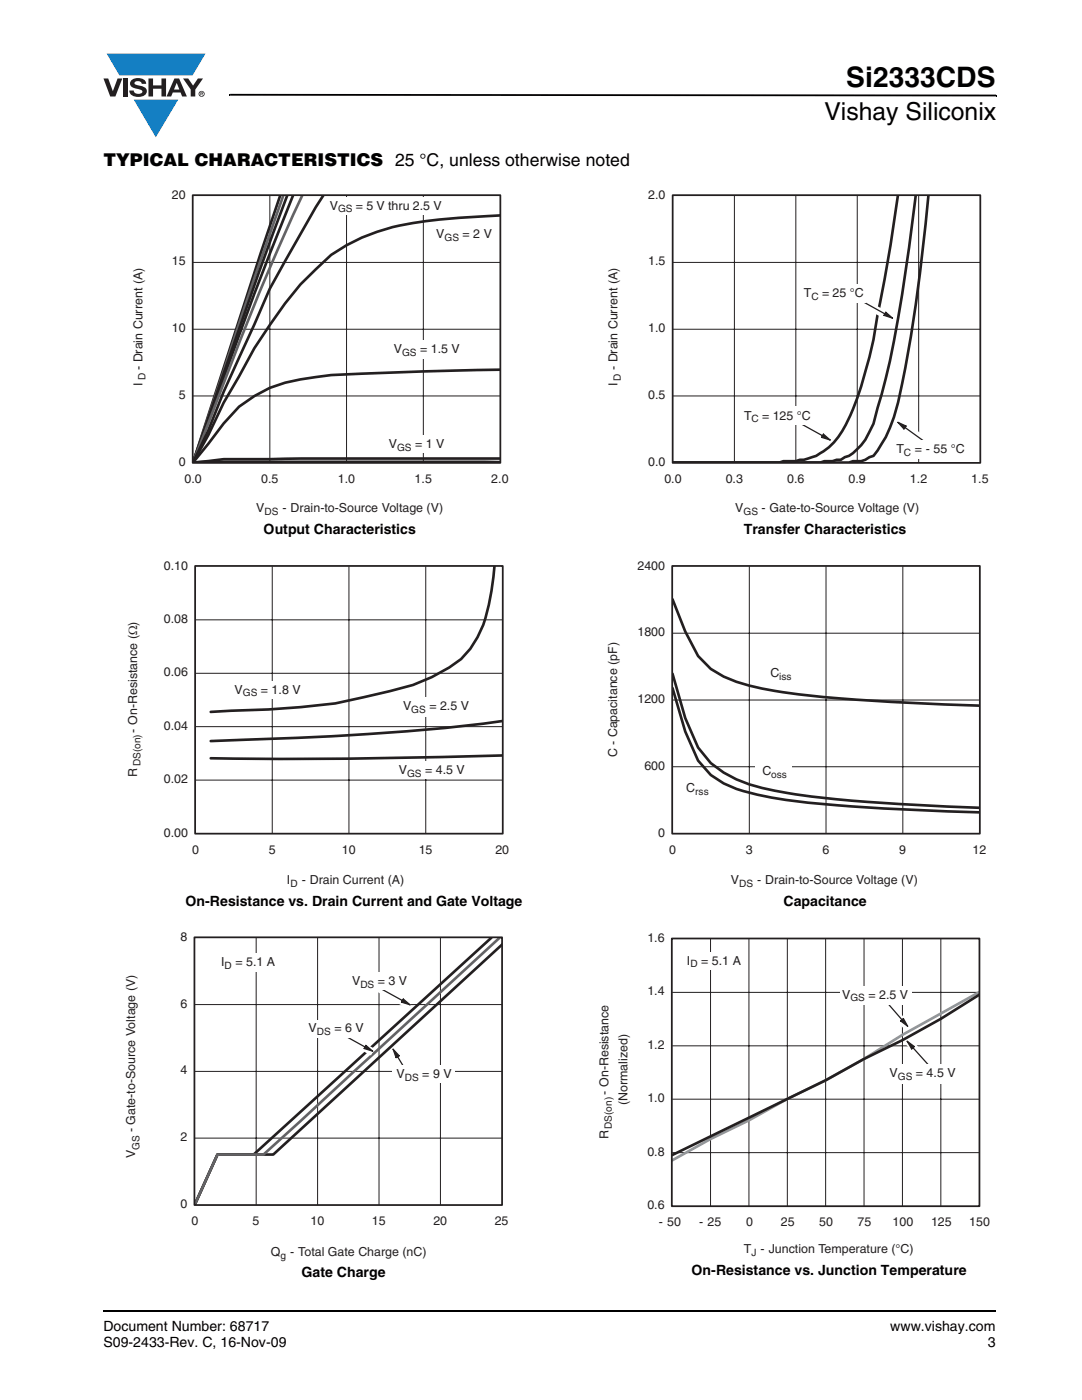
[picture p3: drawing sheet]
<svg xmlns="http://www.w3.org/2000/svg" width="216mm" height="279mm" viewBox="0 0 216 279" stroke-linecap="round" stroke-linejoin="round" font-family="sans-serif">
<path d="M20.5 261.5h.1v.4h-.1z" fill="#000"/>
<path d="M20.6 261.7h178.2" fill="none" stroke="#000" stroke-width=".36"/>
<path d="M20.6 10.7h20.4v16.7h-20.4z" fill="#fff"/>
<g fill="#147fc3">
<path d="M21.3 10.7h19.7l-2.6 4.4h-3.8h-10.8z"/>
<path d="M26.7 19.9h8.9l-4.5 7.5z"/>
</g>
<g fill="#231f20">
<path d="M20.6 15.7h1l.9 2.5 1-2.5h.9l-1.4 3.6h-1z"/>
<path d="M24.6 15.7h.9v3.6h-.9z"/>
<path d="M26.3 16a2.1 2.1 0 0 1 2.8 .3l.1 .4h-.9a.79 .79 0 0 0-.7-.5 .79 .79 0 0 0-.8 .4l.3 .3 1 .2a1.08 1.08 0 0 1 1.2 1.1 1.08 1.08 0 0 1-1.1 1.1 1.73 1.73 0 0 1-2.4-1.2h.9a.96 .96 0 0 0 .8 .6 .96 .96 0 0 0 .9-.4 1.31 1.31 0 0 0-1.2-.6 1.03 1.03 0 0 1-1.1-.6 1.03 1.03 0 0 1 .2-1.1z"/>
<path d="M29.6 15.7h.9v1.3h1.7v-1.3h.9v3.6h-.9v-1.6h-1.7v1.6h-.9z"/>
<path d="M36.5 15.7h1.1l.9 1.4 1-1.4h1l-1.5 2.2v1.4h-.9v-1.4z"/>
<path d="M35.3 16.5l.5 1.4h-1.1zM34.8 15.7l-1.6 3.6h1l.3-.8h1.5l.3 .8h1l-1.6-3.6z"/>
<path d="M39.8 18.7a.46 .46 0 0 1 .9 0 .46 .46 0 0 1-.9 0zM39.6 18.7a.6 .6 0 0 0 1.2 0 .6 .6 0 0 0-1.2 0z"/>
<path d="M40.1 18.5h.2v.2h-.2zM40 18.4v.7h.1v-.3l.4 .3-.2-.3 .2-.2-.1-.2z"/>
</g>
<path d="M45.7 18.7h.2v.4h-.2zM45.9 18.7l152.9 .2v.3l-152.9-.1zM198.8 18.9h.1v.3h-.1z" fill="#000"/>
<path d="M26.3 37.5h75.2v65.6h-75.2z" fill="#fff"/>
<path d="M53.8 39v53.4M69.1 39v53.4M84.5 39v53.4M38.5 52.4h61.3M38.5 79h61.3M38.5 65.7h61.3" fill="none" stroke="#231f20" stroke-width=".2"/>
<path d="M55.9 39l-5.7 17.1-11.7 36.2M57.3 39a1804.7 1804.7 0 0 0-18.8 53.3M58.5 39l-4.2 10.4a927.7 927.7 0 0 0-12.7 34.5l-3.1 8.4M64.5 39l-1.5 2.3-9.2 16.3-3 7.2-6.2 13.4-3 7.7-3.1 6.4M99.8 43l-4.7 .3a100 100 0 0 0-16.8 2 36.7 36.7 0 0 0-12.2 5.6l-6.2 5.9a103 103 0 0 0-12.2 18.3l-3.1 5.3-3 6.4-3.1 5.5M99.8 73.8l-25.6 .7a84.2 84.2 0 0 0-17.3 1.9 23.5 23.5 0 0 0-12.3 8.1l-6.1 7.8M99.8 91.5l-55.2 .1-6.1 .7M99.8 92.2h-58.2l-3.1 .1" fill="none" stroke="#231f20" stroke-width=".53"/>
<path d="M56.5 39a2367.9 2367.9 0 0 0-18 53.3l3-7.8a597 597 0 0 1 18.8-45.5" fill="none" stroke="#636366" stroke-width=".53"/>
<path d="M38.5 39h61.3v53.4h-61.3z" fill="none" stroke="#231f20" stroke-width=".35"/>
<g fill="#fff">
<path d="M66.1 39.3h20.8v3.5h-20.8z"/>
<path d="M77 86.9h12.6v3.5h-12.6z"/>
<path d="M77.8 68h14.8v3.6h-14.8z"/>
<path d="M25.2 111.5h76.4v66h-76.4z"/>
</g>
<path d="M54.3 113v53.4M69.6 113v53.4M85 113v53.4M39 134.4h61.3M39 123.7h61.3M39 155.7h61.3M39 145h61.3" fill="none" stroke="#231f20" stroke-width=".2"/>
<path d="M98.7 113a54.3 54.3 0 0 1-2.3 11.7 15.9 15.9 0 0 1-6.7 8.5l-3.5 1.9-3.8 1.6-4.6 1.2-10.9 2.5-6.9 .7-6.4 .5-11.6 .5M100.3 143.9a516.6 516.6 0 0 1-53.1 3.8l-5.2 .2M100.3 150.8a1308.2 1308.2 0 0 1-58.3 .5" fill="none" stroke="#231f20" stroke-width=".53"/>
<path d="M38.9 112.9h61.4v53.5h-61.4z" fill="none" stroke="#231f20" stroke-width=".35"/>
<g fill="#fff">
<path d="M46.3 135.9h13.6v3.6h-13.6z"/>
<path d="M79.1 152h13.6v3.4h-13.6z"/>
<path d="M80 139.2h13.6v3.8h-13.6z"/>
<path d="M24.8 185.7h76.7v66h-76.7z"/>
</g>
<path d="M51.1 187.1v53.4M63.4 187.1v53.4M75.6 187.1v53.4M87.9 187.1v53.4M38.9 213.8h61.3M38.9 200.5h61.3M38.9 227.1h61.3" fill="none" stroke="#231f20" stroke-width=".2"/>
<path d="M98.1 187.1l-47.5 43.3h-7.2l-4.5 10 4.5-10h11.1l45.7-41.9" fill="none" stroke="#231f20" stroke-width=".53"/>
<path d="M99.7 187.1l-47.1 43.3h-9.2l-4.5 10" fill="none" stroke="#636366" stroke-width=".53"/>
<path d="M38.8 187.1h61.4v53.4h-61.4z" fill="none" stroke="#231f20" stroke-width=".35"/>
<path d="M68.3 205.7l6.5 3.6-.8 1.3-6.4-3.5z" fill-rule="evenodd" fill="#fff"/>
<path d="M73 208.6l1.4 1.2-1.7-.6z" fill="#231f20"/>
<path d="M68.3 206.4l4.6 2.6M73 208.6l1.4 1.2-1.7-.6z" fill="none" stroke="#231f20" stroke-width=".25"/>
<path d="M60.1 203.5h12.4v3.6h-12.4z" fill="#fff"/>
<path d="M77.9 209.6l1.3-.8 3.8 6.4-1.3 .7z" fill-rule="evenodd" fill="#fff"/>
<path d="M78.4 209.4l1.2 1.3-.6 .4z" fill="#231f20"/>
<path d="M78.4 209.4l1.2 1.3-.6 .4zM79.3 210.8l2.7 4.5" fill="none" stroke="#231f20" stroke-width=".25"/>
<g fill="#fff">
<path d="M43.6 190.3h12.5v3.6h-12.5z"/>
<path d="M78.3 212.6h12.5v3.6h-12.5z"/>
</g>
<path d="M75.8 196.5l6.4 3.6-.7 1.3-6.5-3.6z" fill-rule="evenodd" fill="#fff"/>
<path d="M80.5 199.4l1.3 1.1-1.7-.5z" fill="#231f20"/>
<path d="M75.8 197.2l4.6 2.5M80.5 199.4l1.3 1.1-1.7-.5z" fill="none" stroke="#231f20" stroke-width=".25"/>
<g fill="#fff">
<path d="M69.3 194.1h13v3.4h-13z"/>
<path d="M121.1 37.5h76.2v65.6h-76.2z"/>
</g>
<path d="M146.5 39v53.4M158.8 39v53.4M171.1 39v53.4M183.3 39v53.4M134.3 52.4h61.3M134.3 79h61.3M134.3 65.7h61.3" fill="none" stroke="#231f20" stroke-width=".2"/>
<path d="M179.2 39l-1.9 12.1-2.2 11.6a74.1 74.1 0 0 1-6.1 21.7 13.9 13.9 0 0 1-6.1 6.6l-2.5 .8h-.8l-.8 .2h-2.5l-.8 .3h-21.2M182.7 39a360 360 0 0 1-6 36.5l-1.6 5.9a18.1 18.1 0 0 1-3.3 7.4 6.6 6.6 0 0 1-3.2 2.4l-.8 .6h-.9l-.8 .2h-1.6l-.8 .3h-29.4M185.3 39a345.3 345.3 0 0 1-6.1 41.3 24.8 24.8 0 0 1-4.9 10.7l-2.5 1h-1.6l-.8 .3h-35.1" fill="none" stroke="#231f20" stroke-width=".53"/>
<path d="M134.2 39h61.4v53.4h-61.4z" fill="none" stroke="#231f20" stroke-width=".35"/>
<path d="M172 59.4l6.5 3.6-.8 1.3-6.4-3.5z" fill-rule="evenodd" fill="#fff"/>
<path d="M176.7 62.3l1.4 1.2-1.7-.6z" fill="#231f20"/>
<path d="M172 60.1l4.6 2.6M176.7 62.3l1.4 1.2-1.7-.6z" fill="none" stroke="#231f20" stroke-width=".25"/>
<path d="M161.5 56.7h11.3v3.7h-11.3z" fill="#fff"/>
<path d="M164.3 86.6l1.3 1.2-1.7-.5z" fill="#231f20"/>
<path d="M159.6 84.4l4.6 2.6M164.3 86.6l1.3 1.2-1.7-.5z" fill="none" stroke="#231f20" stroke-width=".25"/>
<path d="M147.7 81.2h14.5v3.6h-14.5z" fill="#fff"/>
<path d="M179.6 83.5l6 4.3-.9 1.3-6-4.4z" fill-rule="evenodd" fill="#fff"/>
<path d="M179.2 84.3l1.6 .7-.4 .6z" fill="#231f20"/>
<path d="M179.2 84.3l1.6 .7-.4 .6zM180.5 85.3l4.3 3.1" fill="none" stroke="#231f20" stroke-width=".25"/>
<g fill="#fff">
<path d="M178.9 87.9h14.5v3.7h-14.5z"/>
<path d="M121 111.5h75.8v66h-75.8z"/>
</g>
<path d="M149.5 113v53.4M164.8 113v53.4M180.1 113v53.4M134.2 139.7h61.3M134.2 126.4h61.3M134.2 153h61.3" fill="none" stroke="#231f20" stroke-width=".2"/>
<path d="M134.2 119.6l2.5 6.4 2.6 4.9 2.5 2.6a26.7 26.7 0 0 0 10.3 3.9 241.9 241.9 0 0 0 32.8 3l10.6 .4M134.2 137.3l2.5 8.7 2.6 5.8a15.6 15.6 0 0 0 9.1 6.1 115.5 115.5 0 0 0 23.1 3.1l11.2 .7 12.8 .4M134.2 134.5l2.5 8.8 2.6 5.9 2.5 3.1a25.3 25.3 0 0 0 12.8 5.5 253.3 253.3 0 0 0 34.5 3.2l6.4 .2" fill="none" stroke="#231f20" stroke-width=".53"/>
<path d="M134.1 112.9h61.4v53.5h-61.4z" fill="none" stroke="#231f20" stroke-width=".35"/>
<g fill="#fff">
<path d="M150.7 152.2h7.3v2.9h-7.3z"/>
<path d="M119.3 185.9h78.2v65.2h-78.2z"/>
</g>
<path d="M134.1 198.1h61.3M141.8 187.4v53.3M149.4 187.4v53.3M157.1 187.4v53.3M164.7 187.4v53.3M172.4 187.4v53.3M180.1 187.4v53.3M187.7 187.4v53.3M134.1 219.4h61.3M134.1 208.7h61.3M134.1 230h61.3" fill="none" stroke="#231f20" stroke-width=".2"/>
<path d="M195.4 198l-15.4 8.5-7.6 4.8-7.7 4.3-7.6 3.7-7.7 4.3-7.6 3.7-7.7 4.3" fill="none" stroke="#929497" stroke-width=".53"/>
<path d="M195.4 198.5l-7.7 4.8-7.7 4.3-7.6 3.7-7.7 4.3-30.6 14.9" fill="none" stroke="#231f20" stroke-width=".53"/>
<path d="M134.1 187.3h61.3v53.4h-61.3z" fill="none" stroke="#231f20" stroke-width=".35"/>
<path d="M180.5 208.1l1.1-1 4.9 5.5-1.1 1z" fill-rule="evenodd" fill="#fff"/>
<path d="M181 207.8l1.4 1.1-.5 .4z" fill="#231f20"/>
<path d="M181 207.8l1.4 1.1-.5 .4zM182.1 209l3.5 4" fill="none" stroke="#231f20" stroke-width=".25"/>
<path d="M175.7 199.9l1.1-1 4.9 5.6-1.2 1z" fill-rule="evenodd" fill="#fff"/>
<path d="M179.7 203.7l.6-.4 .8 1.5z" fill="#231f20"/>
<path d="M176.6 199.6l3.4 4M179.7 203.7l.6-.4 .8 1.5z" fill="none" stroke="#231f20" stroke-width=".25"/>
<g fill="#fff">
<path d="M176.5 212.4h15.3v4h-15.3z"/>
<path d="M167.6 196.8h14.3v3.6h-14.3z"/>
<path d="M136.4 190h11.9v3.6h-11.9z"/>
</g>
<text font-size="5.6" x="168.9" y="17.4">Si2333CDS</text>
<text font-size="4.9" x="164.5" y="24">Vishay Siliconix</text>
<text font-size="3.5" x="20.6" y="33">TYPICAL CHARACTERISTICS 25 °C, unless otherwise noted</text>
<g font-size="2.8">
<text x="52.6" y="106.6">Output Characteristics</text>
<text x="148.4" y="106.6">Transfer Characteristics</text>
<text x="37" y="180.8">On-Resistance vs. Drain Current and Gate Voltage</text>
<text x="156.3" y="180.8">Capacitance</text>
<text x="60.2" y="254.9">Gate Charge</text>
<text x="138" y="254.6">On-Resistance vs. Junction Temperature</text>
<text x="20.6" y="265.6">Document Number: 68717</text>
<text x="20.6" y="268.8">S09-2433-Rev. C, 16-Nov-09</text>
<text x="177.7" y="265.6">www.vishay.com</text>
<text x="197.1" y="268.8">3</text>
</g>
<g font-size="2.5" fill="#231f20">
<text x="34.3" y="39.7">20</text>
<text x="65.8" y="41.9">V</text>
<text x="71" y="41.9">= 5 V thru 2.5 V</text>
<text x="129.4" y="39.7">2.0</text>
<text x="87.1" y="47.5">V</text>
<text x="92.3" y="47.5">= 2 V</text>
<text x="34.3" y="53">15</text>
<text x="129.4" y="53">1.5</text>
<text x="160.4" y="59.3">T</text>
<text x="164" y="59.3">= 25 °C</text>
<text x="34.3" y="66.3">10</text>
<text x="78.6" y="70.5">V</text>
<text x="83.8" y="70.5">= 1.5 V</text>
<text x="129.4" y="66.3">1.0</text>
<text x="28.5" y="77" transform="rotate(-90 28.5 77)">I</text>
<text x="28.5" y="73.9" transform="rotate(-90 28.5 73.9)">- Drain Current (A)</text>
<text x="123.2" y="77" transform="rotate(-90 123.2 77)">I</text>
<text x="123.2" y="73.9" transform="rotate(-90 123.2 73.9)">- Drain Current (A)</text>
<text x="35.7" y="79.6">5</text>
<text x="129.4" y="79.6">0.5</text>
<text x="148.5" y="83.7">T</text>
<text x="152.1" y="83.7">= 125 °C</text>
<text x="77.6" y="89.4">V</text>
<text x="82.8" y="89.4">= 1 V</text>
<text x="35.7" y="92.9">0</text>
<text x="129.4" y="92.9">0.0</text>
<text x="178.9" y="90.5">T</text>
<text x="182.5" y="90.5">= - 55 °C</text>
<text x="36.8" y="96.4">0.0</text>
<text x="52.1" y="96.4">0.5</text>
<text x="67.4" y="96.4">1.0</text>
<text x="82.7" y="96.4">1.5</text>
<text x="98" y="96.4">2.0</text>
<text x="132.6" y="96.4">0.0</text>
<text x="144.8" y="96.4">0.3</text>
<text x="157.1" y="96.4">0.6</text>
<text x="169.3" y="96.4">0.9</text>
<text x="181.6" y="96.4">1.2</text>
<text x="193.8" y="96.4">1.5</text>
<text x="51.1" y="102.2">V</text>
<text x="56.4" y="102.2">- Drain-to-Source Voltage (V)</text>
<text x="146.7" y="102.2">V</text>
<text x="151.9" y="102.2">- Gate-to-Source Voltage (V)</text>
<text x="32.7" y="113.7">0.10</text>
<text x="127.2" y="113.7">2400</text>
<text x="32.7" y="124.3">0.08</text>
<text x="127.2" y="127">1800</text>
<text x="32.7" y="135">0.06</text>
<text x="153.7" y="135.2">C</text>
<text x="46.8" y="138.5">V</text>
<text x="52.1" y="138.5">= 1.8 V</text>
<text x="80.4" y="141.7">V</text>
<text x="85.7" y="141.7">= 2.5 V</text>
<text x="127.2" y="140.3">1200</text>
<text x="27.4" y="146.2" transform="rotate(-90 27.4 146.2)">- On-Resistance (Ω)</text>
<text x="32.7" y="145.6">0.04</text>
<text x="27.4" y="155" transform="rotate(-90 27.4 155)">R</text>
<text x="79.6" y="154.5">V</text>
<text x="84.8" y="154.5">= 4.5 V</text>
<text x="123.2" y="151.1" transform="rotate(-90 123.2 151.1)">C - Capacitance (pF)</text>
<text x="128.6" y="153.6">600</text>
<text x="152.1" y="154.7">C</text>
<text x="32.7" y="156.3">0.02</text>
<text x="136.9" y="158.1">C</text>
<text x="32.7" y="166.9">0.00</text>
<text x="131.3" y="166.9">0</text>
<text x="38.3" y="170.4">0</text>
<text x="53.6" y="170.4">5</text>
<text x="68.2" y="170.4">10</text>
<text x="83.6" y="170.4">15</text>
<text x="98.9" y="170.4">20</text>
<text x="133.5" y="170.4">0</text>
<text x="148.8" y="170.4">3</text>
<text x="164.1" y="170.4">6</text>
<text x="179.4" y="170.4">9</text>
<text x="194" y="170.4">12</text>
<text x="57.2" y="176.5">I</text>
<text x="60.2" y="176.5">- Drain Current (A)</text>
<text x="145.8" y="176.5">V</text>
<text x="151.1" y="176.5">- Drain-to-Source Voltage (V)</text>
<text x="36" y="187.8">8</text>
<text x="129.2" y="188">1.6</text>
<text x="44.1" y="192.8">I</text>
<text x="47" y="192.8">= 5.1 A</text>
<text x="70.3" y="196.6">V</text>
<text x="75.4" y="196.6">= 3 V</text>
<text x="137.1" y="192.5">I</text>
<text x="139.9" y="192.5">= 5.1 A</text>
<text x="36" y="201.1">6</text>
<text x="129.2" y="198.7">1.4</text>
<text x="168" y="199.3">V</text>
<text x="173.3" y="199.3">= 2.5 V</text>
<text x="61.6" y="206">V</text>
<text x="66.7" y="206">= 6 V</text>
<text x="129.2" y="209.3">1.2</text>
<text x="36" y="214.4">4</text>
<text x="79.1" y="215.1">V</text>
<text x="84.3" y="215.1">= 9</text>
<text x="88.5" y="215.1">V</text>
<text x="177.5" y="215">V</text>
<text x="182.8" y="215">= 4.5</text>
<text x="189" y="215">V</text>
<text x="121.4" y="218.4" transform="rotate(-90 121.4 218.4)">- On-Resistance</text>
<text x="125.2" y="220.6" transform="rotate(-90 125.2 220.6)">(Normalized)</text>
<text x="129.2" y="220">1.0</text>
<text x="27" y="225.9" transform="rotate(-90 27 225.9)">- Gate-to-Source Voltage (V)</text>
<text x="36" y="227.7">2</text>
<text x="121.4" y="227.3" transform="rotate(-90 121.4 227.3)">R</text>
<text x="27" y="231.1" transform="rotate(-90 27 231.1)">V</text>
<text x="129.2" y="230.6">0.8</text>
<text x="36" y="241.1">0</text>
<text x="38.2" y="244.5">0</text>
<text x="50.4" y="244.5">5</text>
<text x="62" y="244.5">10</text>
<text x="74.2" y="244.5">15</text>
<text x="86.5" y="244.5">20</text>
<text x="98.7" y="244.5">25</text>
<text x="129.2" y="241.3">0.6</text>
<text x="131.5" y="244.7">- 50</text>
<text x="139.5" y="244.7">- 25</text>
<text x="148.9" y="244.7">0</text>
<text x="155.8" y="244.7">25</text>
<text x="163.5" y="244.7">50</text>
<text x="171.1" y="244.7">75</text>
<text x="178.1" y="244.7">100</text>
<text x="185.8" y="244.7">125</text>
<text x="193.4" y="244.7">150</text>
<text x="54.1" y="250.8">Q</text>
<text x="57.9" y="250.8">- Total Gate Charge (nC)</text>
<text x="148.5" y="250.1">T</text>
<text x="151.8" y="250.1">- Junction Temperature (°C)</text>
</g>
<g font-size="2" fill="#231f20">
<text x="67.5" y="42.4">GS</text>
<text x="88.7" y="48">GS</text>
<text x="161.9" y="59.8">C</text>
<text x="80.2" y="71">GS</text>
<text x="29" y="75.9" transform="rotate(-90 29 75.9)">D</text>
<text x="123.9" y="76" transform="rotate(-90 123.9 76)">D</text>
<text x="79.2" y="89.9">GS</text>
<text x="150" y="84.3">C</text>
<text x="180.4" y="91">C</text>
<text x="52.8" y="102.7">DS</text>
<text x="148.4" y="102.7">GS</text>
<text x="155.5" y="135.7">iss</text>
<text x="48.5" y="139">GS</text>
<text x="82.1" y="142.2">GS</text>
<text x="28" y="152.9" transform="rotate(-90 28 152.9)">DS(on)</text>
<text x="81.2" y="155">GS</text>
<text x="153.9" y="155.2">oss</text>
<text x="138.7" y="158.6">rss</text>
<text x="57.9" y="177">D</text>
<text x="147.5" y="177">DS</text>
<text x="44.8" y="193.3">D</text>
<text x="71.9" y="197.2">DS</text>
<text x="137.8" y="193.1">D</text>
<text x="169.7" y="199.8">GS</text>
<text x="63.2" y="206.6">DS</text>
<text x="80.8" y="215.6">DS</text>
<text x="179.2" y="215.5">GS</text>
<text x="122.1" y="225.3" transform="rotate(-90 122.1 225.3)">DS(on)</text>
<text x="27.9" y="229.6" transform="rotate(-90 27.9 229.6)">GS</text>
<text x="56" y="251.3">g</text>
<text x="150" y="250.7">J</text>
</g>
</svg>
